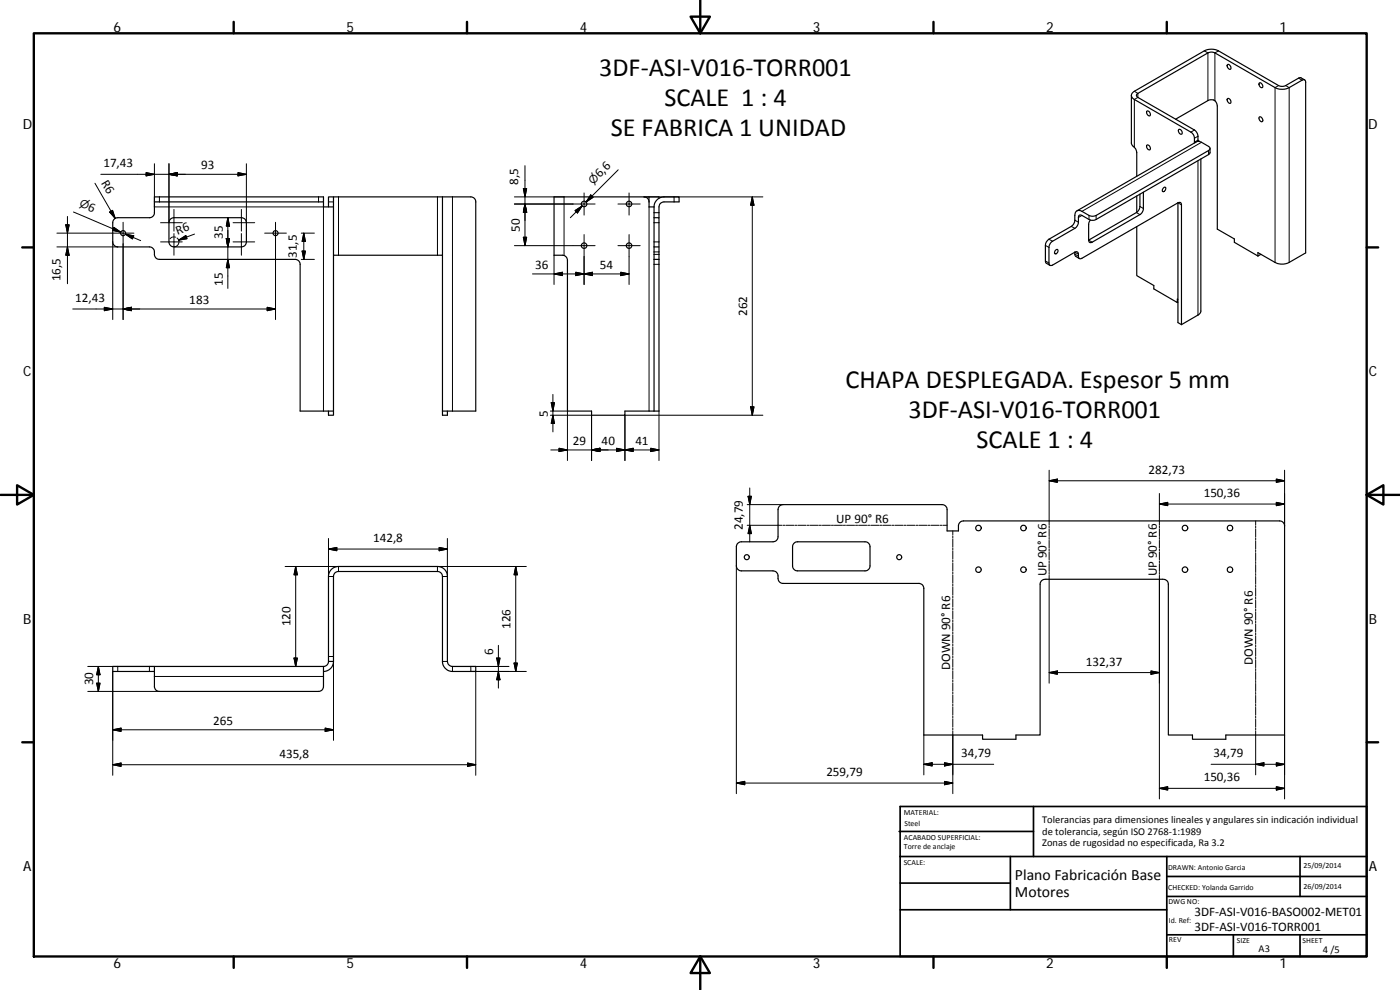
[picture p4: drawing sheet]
<svg xmlns="http://www.w3.org/2000/svg" width="420mm" height="297mm" viewBox="0 0 420 297" stroke-linecap="round" stroke-linejoin="round" font-family="sans-serif">
<g fill="none" stroke="#000" stroke-width=".36">
<path d="M368.4 19.4a.85 .85 0 0 1 .9 .4 .85 .85 0 0 1-.1 1l-.3-.1a1.09 1.09 0 0 1-.5-1.3zM339.5 28.6v14.3l.3 .6 1 1.1 .4 1.2v7.1M344.3 33.3a.9 .9 0 0 1 .8 .5 .9 .9 0 0 1-.1 1 1.01 1.01 0 0 1-.7-1.5zM352.8 35.8l9.7-5.6a1.79 1.79 0 0 1 1.9-.1 1.79 1.79 0 0 1 .9 1.7v36.9l5.1 3v1l7.1 4.1M353.8 38.8a.87 .87 0 0 1 .9 .5 .87 .87 0 0 1-.2 1 1 1 0 0 1-.7-1.5zM368.4 29.6a.83 .83 0 0 1 .9 .4 .83 .83 0 0 1-.1 1 1.09 1.09 0 0 1-.8-1.4zM377.9 24.9a.83 .83 0 0 1 .9 .4 .83 .83 0 0 1-.1 1 1.1 1.1 0 0 1-.8-1.4zM377.9 35.2a.82 .82 0 0 1 .9 .3 .82 .82 0 0 1-.1 1 1.1 1.1 0 0 1-.8-1.3zM391.6 24l-1.5-.7-4.3 2.4a2.33 2.33 0 0 1-2.1 0l-18-10.4a4.7 4.7 0 0 0-4.3 0l-21 12.1a1.29 1.29 0 0 0-.9 1.2 1.29 1.29 0 0 0 .9 1.2l17 9.8a2.22 2.22 0 0 1 1.1 1.9v1.2M46.3 59.1h50.8v1.5h-50.8zM100.1 59.1h32.7M132.8 59.1h8.5a1.45 1.45 0 0 1 1.5 1.5v62.7h-10"/>
<path d="M132.8 59.1v65.5h1.5v-1.3M193.3 59.1a1.48 1.48 0 0 1 1.5 1.5v1.5h1.5M197.8 59.5v-.4h-31.5v17.5h1a2.58 2.58 0 0 1 2.8 .7l.2 .8v45.2h7.2v1.3h10v-1.3h8.8M341.2 58.8v4.9M342.1 58.3v3.7a2.37 2.37 0 0 1-1.1 1.8l-14.3 8.3M343.1 57.7v4.8a2.27 2.27 0 0 1-1 1.9l-14.3 8.3a.64 .64 0 0 1-.8 .1 .64 .64 0 0 1-.3-.7M344.2 43.6a.84 .84 0 0 1 .9 .4 .84 .84 0 0 1-.1 1 1.08 1.08 0 0 1-.8-1.4zM349.2 56.4a.45 .45 0 0 1 .7-.1 .45 .45 0 0 1-.2 .7 .51 .51 0 0 1-.8 .4 .51 .51 0 0 1 .1-.8zM358.5 42.7l.1 .1M359.5 42.1l.5 .4M359.5 42.1v-1.2a2.55 2.55 0 0 0-1-1.9l-17-9.8a.63 .63 0 0 1-.5-.6 .63 .63 0 0 1 .5-.6l21-12.1a2.29 2.29 0 0 1 2.1 0l18.1 10.4a4.7 4.7 0 0 0 4.2 0l3.9-2.3a.65 .65 0 0 1 .7 0 .65 .65 0 0 1 .3 .7v51.2l-4.9 2.8a4.7 4.7 0 0 1-4.2 0l-5.2-2.9v1M359.5 42.1l-1 .6"/>
<path d="M360.4 47.7v45.8l-.6 .9-5.2 3M363.1 44.5v1.4l-.4 .5-33.7 19.4a2.38 2.38 0 0 1-2.2 0l-2.1-1.2a.64 .64 0 0 0-.8 0 .64 .64 0 0 0-.3 .7v1.4a2.31 2.31 0 0 1-1 1.8l-6.7 3.9a2.4 2.4 0 0 0-1.1 1.8v4.7a.65 .65 0 0 0 .3 .7 .65 .65 0 0 0 .8-.1l6.7-3.8M46.3 60.6v3.2a1.48 1.48 0 0 1-1.5 1.5h-9.5a1.52 1.52 0 0 0-1.5 1.5v5.8a1.52 1.52 0 0 0 1.5 1.5h9.5a1.83 1.83 0 0 1 1.6 2.5l.6 1 .8 .2h40.8a1.48 1.48 0 0 1 1.5 1.5v44h10M51.1 65.8l1.1-.5h20.2a1.48 1.48 0 0 1 1.5 1.5v5.8a1.48 1.48 0 0 1-1.5 1.5h-20.2a1.52 1.52 0 0 1-1.5-1.5v-5.8zM97.1 60.6v1.5h3M98.6 62.1v-3h1.5v64.2M132.8 76.6h-32.7M196.3 65.3h1.5v12.5M196.3 77.8v45.5M196.3 62.1a3 3 0 0 1 3-3h4.5v1.5h-4.5a1.52 1.52 0 0 0-1.5 1.5v3.2M196.3 74.1v3.7M196.3 65.3v8.8"/>
<path d="M196.3 62.1v3.2M196.3 77.8h1.5M196.3 74.1h1.5M197.8 77.8v45.5h-1.5M316.8 75.1a.42 .42 0 0 1 .6-.2 .42 .42 0 0 1 .1 .6 .58 .58 0 0 1-.4 .6 .58 .58 0 0 1-.6-.2zM322.6 75.7l.2 1.2 1.1 .7M323.2 63.3l35.9-20.8h.9l2.7 1.4a.66 .66 0 0 1 .4 .6 .66 .66 0 0 1-.4 .7l-33.7 19.4a2.38 2.38 0 0 1-2.2 0l-2.1-1.2a1.3 1.3 0 0 0-1.5-.1 1.3 1.3 0 0 0-.6 1.3v1.5a2.38 2.38 0 0 1-1.1 1.8l-6.7 3.9a2.22 2.22 0 0 0-1.1 1.8l.1 5.1 1.3 .9M327.2 66l-.5 1.4v4.7M341.2 68v14.7l5.1 3v1l7 4.1v-1.1l.2 .1M353.5 60.9l-28.8 16.6a.64 .64 0 0 1-.8 .1 .64 .64 0 0 1-.3-.7v-.6a.65 .65 0 0 0-.3-.7 .65 .65 0 0 0-.7 .1M353.5 60.9a.64 .64 0 0 1 .8-.1 .64 .64 0 0 1 .3 .7v35.9M353.5 60.9v35.9l1.1 .6"/>
<path d="M378.4 76.3l-.9 .5M353.5 90.7l-.2 .1M98.6 123.3v1.3h1.5v-1.3M99.5 170.8l.9-.6 1.2-.2h29.7a2.93 2.93 0 0 1 3 3v25.5a1.56 1.56 0 0 0 1.5 1.5h7v1.5h-7a3 3 0 0 1-3-3v-25.5a1.48 1.48 0 0 0-1.5-1.5h-29.7a1.45 1.45 0 0 0-1.5 1.5v25.5h-1.5v-25.5l.2-1.2zM221.5 163l1-.4h9.5a1.52 1.52 0 0 0 1.5-1.5v-8.2a1.52 1.52 0 0 1 1.5-1.5h47.8a1.48 1.48 0 0 1 1.4 1.5v6.4h3.4v-1.5a1.52 1.52 0 0 1 1.5-1.5h94.9a1.48 1.48 0 0 1 1.5 1.5v62.7h-17.6v1.3h-10v-1.3h-7.3v-45.2a1.5 1.5 0 0 0-1.7-1.5h-35a1.53 1.53 0 0 0-1.7 1.5v45.2h-7.3v1.3h-10v-1.3h-17.6v-43.9a1.45 1.45 0 0 0-1.5-1.6h-40.8a1.83 1.83 0 0 1-1.5-2.5l-.7-1-.8-.2h-9.5a1.52 1.52 0 0 1-1.5-1.5v-5.8zM238.3 163l1.1-.4h20.2a1.45 1.45 0 0 1 1.5 1.4v5.8a1.45 1.45 0 0 1-1.5 1.5h-20.2a1.48 1.48 0 0 1-1.5-1.5v-5.8zM46.3 200h50.8v6a1.45 1.45 0 0 1-1.5 1.5h-47.8a1.45 1.45 0 0 1-1.5-1.5zM46.3 200h-12.5v1.5h12.5M98.6 198.5a1.48 1.48 0 0 1-1.5 1.5M100.1 198.5a3 3 0 0 1-3 3"/>
<circle cx="36.9" cy="70" r=".75"/>
<circle cx="82.7" cy="70" r=".75"/>
<circle cx="175.3" cy="61.2" r=".83"/>
<circle cx="175.3" cy="73.7" r=".83"/>
<circle cx="188.8" cy="73.7" r=".82"/>
<circle cx="188.8" cy="61.2" r=".82"/>
<circle cx="293.6" cy="158.4" r=".84"/>
<circle cx="307.1" cy="158.4" r=".83"/>
<circle cx="355.6" cy="158.4" r=".84"/>
<circle cx="369.1" cy="158.4" r=".82"/>
<circle cx="224.1" cy="167.2" r=".75"/>
<circle cx="269.9" cy="167.2" r=".75"/>
<circle cx="293.7" cy="170.9" r=".83"/>
<circle cx="307.1" cy="170.9" r=".82"/>
<circle cx="355.6" cy="170.9" r=".83"/>
<circle cx="369.1" cy="170.9" r=".81"/>
</g>
<g fill="none" stroke="#000" stroke-width=".3">
<path d="M361.4 15.3l1.1 .6v14.3M365.7 15.3l-1.1 .6v14.3M340.4 27.4l1.1 .6v1.2l-1.1 .6v14.4M358.5 39l-1.1 .6M383.7 25.7l-1 .6v52.4M385.8 25.7l1.1 .6v52.4M389.7 23.5l1.1 .5M28.5 55l6.1 10.5M43.8 51.8l2.5 .5-2.5 .5zM46.3 49.1v13h50.8v61.2M47.8 59.1v1.5M50.7 49.1v17.6"/>
<path d="M50.7 52.3l2.5-.5v1zM71.4 51.8l2.5 .5-2.5 .5zM73.9 49.1v17.6M73.9 52.3h-43.6M95.6 59.1v1.5M101.6 59.1v17.5M131.3 59.1v17.5M135.8 59.1v64.2M154.4 59.1h14.9v17.5M157.1 56.6h1l-.5 2.5zM157.6 49.7v24M175.3 57.9v6.6"/>
<path d="M177.3 58.5l.7 .7-2.1 1.4zM185.5 50.9l-9.6 9.7 1.7-1.8M188.8 57.9v6.6M193.3 59.1h35.6M194.8 59.1v1.5M202.3 59.1v1.5M225.8 59.1v65.5M225.8 59.1l.5 2.5h-1zM343 57.8h.1M358.5 42.7v.2M359.5 40.9l-1 .6M359.5 48.2v46.3"/>
<path d="M360.6 42.7l-35.9 20.7M362.7 45.2v1.2M17.1 74.1h18.2M19.7 67.5h1.1l-.6 2.5zM20.2 74.1l.6 2.5h-1.1zM20.2 64.9v20.2M22 63.6l14.2 6.1-2.2-1M32.9 63.6l.9-.5 .8 2.4zM33.8 72.6v23.3M34.2 68.2l2 1.5-2.4-.6zM36.9 66.7v29.2M37.6 70.3l4.6 1.9"/>
<path d="M37.6 70.3l2.5 .5-.4 .9zM40.2 70h-23.1M48.2 72.6h6.5M48.2 66.8h6.5M52.1 71.1l-.5 .1-.6 .4M52.2 62.8v6.5M52.2 70.1v6.5M52.3 71.1l.4 .1M53.1 71.4l.6 1.1M53.6 72.1l2.2-1.4 .3 .9zM53.7 72.7a1.54 1.54 0 0 1-1.4 1.4M58.4 70.2l-4.8 1.9"/>
<path d="M67.9 71.6h1l-.5 2.5zM68.4 65.3v21.2M68.4 77.8l.5 2.5h-1zM68.4 65.3l.5 2.5h-1zM69.9 72.6h6.5M69.9 66.8h6.5M72.4 62.8v6.5M72.4 70.1v6.5M79.4 70h6.5M82.7 66.7v29.2M90.4 70h3.9M90.4 77.8h3.9"/>
<path d="M90.7 75.3h1l-.5 2.5zM91.2 70v7.8M91.2 70l.5 2.5h-1zM98.6 60.6h1.5M154.4 61.2h24.2M157.1 71.2h1l-.5 2.5zM157.6 61.2l.5 2.5h-1zM166.3 76.6v8.8M172.6 63.2l2.1-1.4-1.4 2.1zM174.7 61.8l-3.5 3.5M175.3 70.4v15M178.6 73.7h-24.2"/>
<path d="M185.5 61.2h6.6M185.5 73.7h6.6M188.8 70.4v15M194.8 62.1v61.2M196.3 63.8h1.5M196.3 76.3h1.5M196.3 72.6h1.5M196.3 79.3h1.5M196.3 75.6h1.5M196.3 66.8h1.5M313.7 78.3l1.1 .6M313.7 73.6l1.1 .6"/>
<path d="M314.8 71.8l1.1 .6M321.5 67.9l1.1 .6M322.6 66.1l1 .6M322.6 76.3l1 .6M322.6 75.7l1 .6M324.7 64.6l-1.1 .7M326.7 72.1l1.1 .6M326.8 64.6v1.2M329 64.6v1.2M341 63.8l1.1 .6M342.1 62l1 .5M353.5 60.9l1.1 .6"/>
<path d="M21.8 92.7h60.9M31.3 92.2l2.5 .5-2.5 .5zM36.9 92.7l2.5-.5v1zM80.2 92.2l2.5 .5-2.5 .5zM159.8 82.2h29M166.3 82.2l2.5-.5v1zM172.8 81.7l2.5 .5-2.5 .5zM175.3 82.2l2.5-.5v1zM186.3 81.7l2.5 .5-2.5 .5zM165.9 118.3v11.3M165.2 124.6h12.3v13.6M165.2 123.3h5.1v14.9"/>
<path d="M165.3 135h32.5M165.4 120.8h1l-.5 2.5zM165.9 124.6l.5 2.5h-1zM167.8 134.5l2.5 .5-2.5 .5zM177.5 135l2.6-.5v1zM185 134.5l2.5 .5-2.5 .5zM187.5 135l2.5-.5v1zM195.3 134.5l2.5 .5-2.5 .5zM197.8 123.3v14.9M225.3 122.1h1l-.5 2.5zM228.9 124.6h-41.4v13.6M224.2 151.4h10.8"/>
<path d="M224.5 148.9h1l-.5 2.5zM225 146.4v16.2M225 157.6l.5 2.5h-1zM234.7 157.6h-10.5M235 157.6h.6M235.9 157.6h2.4M238.6 157.6h.6M239.5 157.6h2.4M242.3 157.6h.6M243.2 157.6h2.4M245.9 157.6h.6M246.8 157.6h2.4"/>
<path d="M249.5 157.6h.6M250.4 157.6h2.4M253.1 157.6h.6M254.1 157.6h2.4M256.8 157.6h.6M257.7 157.6h2.4M260.4 157.6h.6M261.3 157.6h2.4M264 157.6h.6M264.9 157.6h2.4M267.6 157.6h.6M268.6 157.6h2.4"/>
<path d="M271.3 157.6h.6M272.2 157.6h2.4M274.9 157.6h.6M275.8 157.6h2.4M278.5 157.6h.6M279.4 157.6h2.4M282.1 157.6h.7M283.1 157.6h1.1M286 159.3v1.2M314.9 157.8v.5M314.9 158.6v2.4M314.9 141.1v16.4"/>
<path d="M314.9 144.3l2.4-.6v1zM314.9 144.3h70.6M347.9 151.2h37.6M347.9 148.1v9.4M347.9 157.8v.5M347.9 158.6v2.4M347.9 151.2l2.5-.5v1zM376.8 156.3v1.2M376.8 157.8v.6M376.8 158.7v2.4M383 150.7l2.5 .5-2.5 .5zM383 143.7l2.5 .6-2.5 .4z"/>
<path d="M385.5 141.1v16.7M85.6 170h16v1.5M88.7 170v30M88.7 170l.5 2.5h-1zM98.6 161.6v11.4h1.5M98.6 164.7l2.5-.4v.9zM98.6 164.7h35.7M131.8 164.3l2.5 .4-2.5 .5zM134.3 161.6v11.4h-1.5M154.8 170v31.5M154.8 170l.5 2.5h-1zM158 170h-26.7v1.5"/>
<path d="M221 169.8v68.3M286 160.8v.6M286 161.7v2.4M286 164.4v.6M286 165.3v2.4M286 168v.6M286 168.9v2.4M286 171.6v.6M286 172.5v2.4M286 175.2v.6M286 176.1v2.4M286 178.8v.6"/>
<path d="M286 179.7v2.4M314.9 161.2v.6M314.9 162.1v2.4M314.9 164.8v.6M314.9 165.6v2.4M314.9 168.3v.5M314.9 169.1v2.4M314.9 171.7v.6M314.9 172.6v32.4M347.9 161.2v.6M347.9 162.1v2.4M347.9 164.8v.6"/>
<path d="M347.9 165.6v2.4M347.9 168.3v.5M347.9 169.1v2.4M347.9 171.7v.6M347.9 172.6v67.1M376.8 161.4v.5M376.8 162.2v2.4M376.8 164.9v.6M376.8 165.8v2.4M376.8 168.5v.6M376.8 169.4v2.4M376.8 172.1v.6"/>
<path d="M376.8 173v2.3M376.8 175.6v.6M376.8 176.5v2.4M376.8 179.2v.6M26.3 200h20M29.5 200v7.5M29.5 200l.5 2.5h-1zM35.3 200v1.5M44.8 200v1.5M88.2 197.4h1l-.5 2.6zM98.6 197h1.5v25.1M132.8 198.5h1.5"/>
<path d="M135.8 200v1.5M149.1 197.4h1l-.5 2.6zM149.6 193.6v12.9M152.7 200h-11.4v1.5h16.7M154.3 198.9h1l-.5 2.6zM286 182.4v.6M286 183.3v2.4M286 186v.6M286 186.9v2.4M286 189.6v.6M286 190.5v2.4M286 193.2v.6"/>
<path d="M286 194.1v2.4M286 196.8v.6M286 197.7v2.5M376.8 180.1v2.4M376.8 182.8v.6M376.8 183.7v2.4M376.8 186.4v.5M376.8 187.2v2.4M376.8 189.9v.6M376.8 190.8v2.4M376.8 193.5v.6M376.8 194.4v2.4"/>
<path d="M376.8 197v.7M376.8 197.9v2.4M26.3 207.5h21.5M29 205h1l-.5 2.5zM33.8 201.5v31.1M33.8 219h66.3M33.8 219l2.5-.5v1zM46.3 203h50.8M97.6 218.5l2.5 .5-2.5 .5zM142.8 201.5v31.1M149.6 201.5l.5 2.5h-1zM286 200.4v.6"/>
<path d="M286 201.3v2.4M286 204v.6M286 204.9v2.4M286 207.6v.6M286 208.6v2.3M286 211.2v.7M286 212.1v2.4M286 214.8v.6M286 215.7v2.4M286 218.5v.5M286 219.4v18.7M314.9 201.8l2.4-.5v1z"/>
<path d="M314.9 201.8h33M345.4 201.3l2.5 .5-2.5 .5zM376.8 200.6v.6M376.8 201.5v2.4M376.8 204.2v.6M376.8 205.1v2.4M376.8 207.8v.5M376.8 208.7v2.3M376.8 211.3v.6M376.8 212.2v2.4M376.8 214.9v.6M376.8 215.8v2.4"/>
<path d="M376.8 218.5v.6M376.8 219.4v13.1M33.8 229.4l2.5-.5v1.1zM33.8 229.4h109M140.3 228.9l2.5 .5-2.5 .6zM221 234.9l2.5-.5v1.1zM221 234.9h65M277.3 229.3l2.4-.4v.9zM277.3 229.3h20.9M277.3 220.5v12M283.5 228.9l2.5 .4-2.5 .5zM283.5 234.4l2.5 .6-2.5 .5z"/>
<path d="M347.9 236.5h37.6M347.9 236.5l2.5-.4v.9zM363.5 229.3h22M376.8 229.3l2.5-.4v.9zM383 228.9l2.5 .4-2.5 .5zM383 236.1l2.5 .4-2.5 .5zM385.5 220.5v19.2"/>
</g>
<g fill="none" stroke="#000" stroke-width=".71">
<path d="M10.1 10h400.1v277h-400.1zM70.1 6.6v3.4M140.2 6.6v3.4M207.3 5h5.8l-2.9 5zM210.2 0v10M280.2 6.6v3.4M350.2 6.6v3.4M6.7 74.2h3.4M410.2 74.2h3.4M.2 148.5h9.9M5.1 145.6l5 2.9-5 2.9zM410.2 148.5l5-2.9v5.8z"/>
<path d="M410.2 148.5h9.9M6.7 222.7h3.4M410.2 222.7h3.4M70.1 287v3.4M140.2 287v3.4M210.2 287l2.9 5h-5.8zM210.2 287v10M280.2 287v3.4M350.2 287v3.4"/>
</g>
<g fill="none" stroke="#000" stroke-width=".51">
<path d="M269.8 249.5h40.4M270.1 257h140.1M270.1 242h140.1v45h-140.1zM303.2 257v16M310.2 242v15M350.2 257v30M390.2 257v12M270.1 273h80.1M270.1 265h33.1M350.2 269h60M350.2 263h60M350.2 280.5h60"/>
<path d="M370.2 280.5v6.5M390.2 280.5v6.5"/>
</g>
<g fill="#000" stroke="#000" stroke-width=".3">
<path d="M43.8 51.8l2.5 .5-2.5 .5zM50.7 52.3l2.5-.5v1zM71.4 51.8l2.5 .5-2.5 .5zM157.1 56.6h1l-.5 2.5zM177.3 58.5l.7 .7-2.1 1.4zM19.7 67.5h1.1l-.6 2.5zM20.2 74.1l.6 2.5h-1.1zM32.9 63.6l.9-.5 .8 2.4zM34.2 68.2l2 1.5-2.4-.6zM37.6 70.3l2.5 .5-.4 .9zM53.6 72.1l2.2-1.4 .3 .9zM67.9 71.6h1l-.5 2.5z"/>
<path d="M68.4 65.3l.5 2.5h-1zM90.7 75.3h1l-.5 2.5zM91.2 70l.5 2.5h-1zM157.1 71.2h1l-.5 2.5zM157.6 61.2l.5 2.5h-1zM172.6 63.2l2.1-1.4-1.4 2.1zM225.8 59.1l.5 2.5h-1zM31.3 92.2l2.5 .5-2.5 .5zM36.9 92.7l2.5-.5v1zM68.4 77.8l.5 2.5h-1zM80.2 92.2l2.5 .5-2.5 .5zM166.3 82.2l2.5-.5v1z"/>
<path d="M172.8 81.7l2.5 .5-2.5 .5zM175.3 82.2l2.5-.5v1zM186.3 81.7l2.5 .5-2.5 .5zM165.4 120.8h1l-.5 2.5zM165.9 124.6l.5 2.5h-1zM167.8 134.5l2.5 .5-2.5 .5zM177.5 135l2.6-.5v1zM185 134.5l2.5 .5-2.5 .5zM187.5 135l2.5-.5v1zM195.3 134.5l2.5 .5-2.5 .5zM225.3 122.1h1l-.5 2.5zM224.5 148.9h1l-.5 2.5z"/>
<path d="M314.9 144.3l2.4-.6v1zM347.9 151.2l2.5-.5v1zM383 150.7l2.5 .5-2.5 .5zM383 143.7l2.5 .6-2.5 .4zM88.7 170l.5 2.5h-1zM98.6 164.7l2.5-.4v.9zM131.8 164.3l2.5 .4-2.5 .5zM154.8 170l.5 2.5h-1zM225 157.6l.5 2.5h-1zM88.2 197.4h1l-.5 2.6zM149.1 197.4h1l-.5 2.6zM154.3 198.9h1l-.5 2.6z"/>
<path d="M29 205h1l-.5 2.5zM29.5 200l.5 2.5h-1zM33.8 219l2.5-.5v1zM97.6 218.5l2.5 .5-2.5 .5zM149.6 201.5l.5 2.5h-1zM314.9 201.8l2.4-.5v1zM345.4 201.3l2.5 .5-2.5 .5zM33.8 229.4l2.5-.5v1.1zM140.3 228.9l2.5 .5-2.5 .6zM221 234.9l2.5-.5v1.1zM277.3 229.3l2.4-.4v.9zM283.5 228.9l2.5 .4-2.5 .5z"/>
<path d="M283.5 234.4l2.5 .6-2.5 .5zM347.9 236.5l2.5-.4v.9zM376.8 229.3l2.5-.4v.9zM383 228.9l2.5 .4-2.5 .5zM383 236.1l2.5 .4-2.5 .5z"/>
</g>
<g font-size="7.9">
<text x="179.8" y="22.9">3DF‐ASI‐V016‐TORR001</text>
<text x="199.4" y="31.9">SCALE 1 : 4</text>
<text x="183.3" y="40.9">SE FABRICA 1 UNIDAD</text>
<text x="253.8" y="116.3">CHAPA DESPLEGADA. Espesor 5 mm</text>
<text x="272.6" y="125.3">3DF‐ASI‐V016‐TORR001</text>
<text x="293.1" y="134.3">SCALE 1 : 4</text>
</g>
<g font-size="4.7">
<text x="304.6" y="263.9">Plano Fabricación Base</text>
<text x="304.6" y="269.3">Motores</text>
</g>
<g font-size="4.2">
<text x="34" y="9.6">6</text>
<text x="104" y="9.6">5</text>
<text x="174" y="9.6">4</text>
<text x="244" y="9.6">3</text>
<text x="314" y="9.6">2</text>
<text x="384" y="9.6">1</text>
<text x="6.8" y="38.7">D</text>
<text x="410.6" y="38.7">D</text>
<text x="7" y="112.9">C</text>
<text x="410.8" y="112.9">C</text>
<text x="7" y="187.1">B</text>
<text x="410.8" y="187.1">B</text>
<text x="7" y="261.3">A</text>
<text x="410.8" y="261.3">A</text>
<text x="34" y="290.4">6</text>
<text x="104" y="290.4">5</text>
<text x="174" y="290.4">4</text>
<text x="244" y="290.4">3</text>
<text x="314" y="290.4">2</text>
<text x="384" y="290.4">1</text>
</g>
<g font-size="3.9">
<text x="31" y="50.2">17,43</text>
<text x="60.3" y="50.8">93</text>
<text x="180" y="53.5" transform="rotate(-45 180 53.5)">6,6</text>
<text x="30.3" y="54.9" transform="rotate(60 30.3 54.9)">R6</text>
<text x="155.5" y="55.4" transform="rotate(-90 155.5 55.4)">8,5</text>
<text x="26.2" y="63" transform="rotate(23 26.2 63)">6</text>
<text x="53.3" y="70.5" transform="rotate(-21 53.3 70.5)">R6</text>
<text x="66.8" y="71.7" transform="rotate(-90 66.8 71.7)">35</text>
<text x="156" y="69.5" transform="rotate(-90 156 69.5)">50</text>
<text x="89.1" y="77.4" transform="rotate(-90 89.1 77.4)">31,5</text>
<text x="160.6" y="80.6">36</text>
<text x="180.1" y="80.6">54</text>
<text x="18.2" y="84.4" transform="rotate(-90 18.2 84.4)">16,5</text>
<text x="66.8" y="85.8" transform="rotate(-90 66.8 85.8)">15</text>
<text x="22.6" y="90.6">12,43</text>
<text x="56.8" y="91.2">183</text>
<text x="224.2" y="94.8" transform="rotate(-90 224.2 94.8)">262</text>
<text x="164.4" y="125" transform="rotate(-90 164.4 125)">5</text>
<text x="171.9" y="133.5">29</text>
<text x="180.6" y="133.5">40</text>
<text x="190.7" y="133.5">41</text>
<text x="344.7" y="142.2">282,73</text>
<text x="361.2" y="149.1">150,36</text>
<text x="222.9" y="159" transform="rotate(-90 222.9 159)">24,79</text>
<text x="251" y="156.8">UP 90° R6</text>
<text x="112" y="162.6">142,8</text>
<text x="314" y="172.9" transform="rotate(-90 314 172.9)">UP 90° R6</text>
<text x="347.1" y="172.9" transform="rotate(-90 347.1 172.9)">UP 90° R6</text>
<text x="87.2" y="187.9" transform="rotate(-90 87.2 187.9)">120</text>
<text x="153.2" y="188.7" transform="rotate(-90 153.2 188.7)">126</text>
<text x="148" y="196.4" transform="rotate(-90 148 196.4)">6</text>
<text x="285.1" y="201.1" transform="rotate(-90 285.1 201.1)">DOWN 90° R6</text>
<text x="325.9" y="199.7">132,37</text>
<text x="376" y="199.6" transform="rotate(-90 376 199.6)">DOWN 90° R6</text>
<text x="28" y="205.7" transform="rotate(-90 28 205.7)">30</text>
<text x="64" y="217.4">265</text>
<text x="83.9" y="227.4">435,8</text>
<text x="288.5" y="227.2">34,79</text>
<text x="364.2" y="227.2">34,79</text>
<text x="248" y="232.9">259,79</text>
<text x="361.2" y="234.5">150,36</text>
<text x="358.5" y="274.9">3DF‐ASI‐V016‐BASO002‐MET01</text>
<text x="358.5" y="279.4">3DF‐ASI‐V016‐TORR001</text>
</g>
<g font-size="3.3">
<text x="178" y="55.5" transform="rotate(-45 178 55.5)">⌀</text>
<text x="23.6" y="62" transform="rotate(23 23.6 62)">⌀</text>
</g>
<g font-size="3.1">
<text x="312.8" y="246.8">Tolerancias para dimensiones lineales y angulares sin indicación individual</text>
<text x="312.8" y="250.4">de tolerancia, según ISO 2768‐1:1989</text>
<text x="312.8" y="254">Zonas de rugosidad no especificada, Ra 3.2</text>
<text x="377.7" y="285.6">A3</text>
<text x="397" y="285.9">4 /5</text>
</g>
<g font-size="2.4">
<text x="271.2" y="244.4">MATERIAL:</text>
<text x="271.3" y="251.9">ACABADO SUPERFICIAL:</text>
<text x="271.4" y="247.9">Steel</text>
<text x="271.3" y="254.6">Torre de anclaje</text>
<text x="271.2" y="259.7">SCALE:</text>
<text x="350.6" y="260.9">DRAWN: Antonio Garcia</text>
<text x="391.2" y="260.6">25/09/2014</text>
<text x="350.6" y="267">CHECKED: Yolanda Garrido</text>
<text x="391.2" y="266.6">26/09/2014</text>
<text x="350.7" y="271.4">DWG NO:</text>
<text x="350.8" y="276.8">Id. Ref:</text>
<text x="350.8" y="282.8">REV</text>
<text x="371.2" y="282.9">SIZE</text>
<text x="390.9" y="282.9">SHEET</text>
</g>
</svg>
